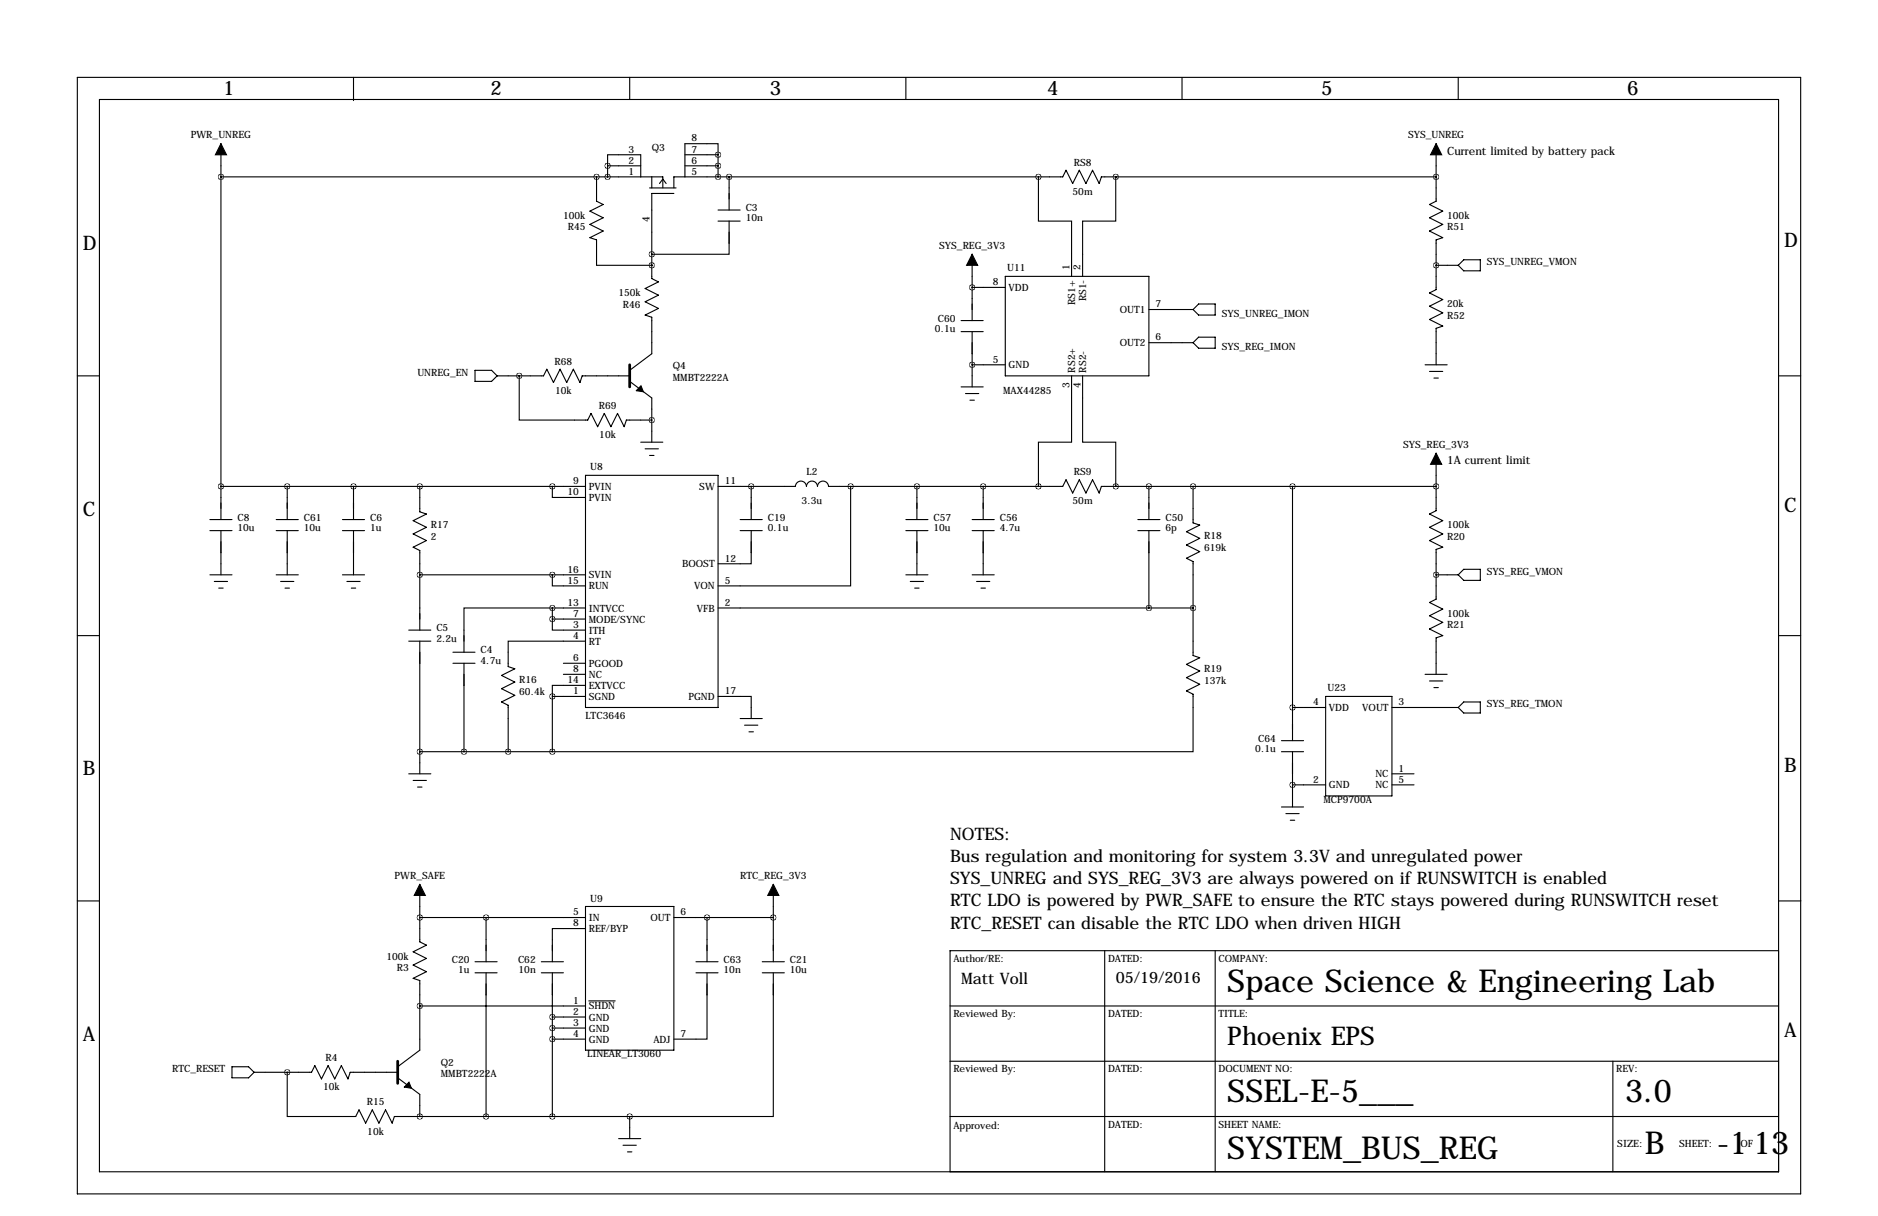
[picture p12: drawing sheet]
<svg xmlns="http://www.w3.org/2000/svg" width="432mm" height="279mm" viewBox="0 0 432 279" stroke-linecap="round" stroke-linejoin="round" font-family="sans-serif">
<g fill="none" stroke="#000" stroke-width=".25">
<path d="M17.8 17.8h396.2v256.5h-396.2zM81.3 17.8v5.3M144.8 17.8v5.1M208.3 17.8v5.1M271.8 17.8v5.1M335.3 17.8v5.1M22.9 22.9h386v246.3h-386zM50.8 33v86.4M139.7 38.1v-2.5h7.6v5M139.7 38.1h7.6M139.7 38.1v2.5M157.5 38.1h7.6"/>
<path d="M157.5 35.6h7.6M165.1 35.6v-2.6h-7.6v7.6M165.1 35.6v5M330.2 33v13.2l-1.5 .8 3 1.5-3 1.5 3 1.6-3 1.5 3 1.5-1.5 .5v11.4l-1.5 .8 3 1.5-3 1.6 3 1.5-3 1.5 3 1.5-1.5 .5v8.4M50.8 40.6h101.6v2.6M137.2 40.6v5.6l1.5 .8-3.1 1.5 3.1 1.5-3.1 1.6 3.1 1.5-3.1 1.5 1.6 .5v5.9h12.7M149.4 43.2h6M149.9 40.6v2.6M151.6 42.2l.8-1.1 .8 1.1M154.9 44.4h-5v19.6l1.5 .8-3.1 1.5 3.1 1.5-3.1 1.5 3.1 1.6-3.1 1.5 1.6 .5v8.4l-5.1 3.8M165.1 48.3h5.1M165.1 50.8h5.1"/>
<path d="M167.6 50.8v7.6h-17.7M167.6 40.6v7.7M223.5 58.4v15.3M238.8 40.6v10.2h7.6v12.7M256.5 40.6h.1M256.5 40.6v10.2h-7.6v12.7M330.2 40.6h-77l-.5 1.6-1.5-3.1-1.5 3.1-1.5-3.1-1.6 3.1-1.5-3.1-.8 1.5h-89.4v2.6M336.5 59.7h3.9v2.5h-3.9l-1.2-1.2zM149.9 61h.1M221 73.7h5.1M221 76.2h5.1M223.5 66h7.6"/>
<path d="M223.5 76.2v12.7M231.1 63.5h33.1v22.9h-33.1zM264.2 78.7h10.1M264.2 71.1h10.1M274.3 71.1l1.3-1.3h3.8v2.6h-3.8zM274.3 78.7l1.3-1.2h3.8v2.5h-3.8zM330.2 61h5.1M17.8 86.4h5.1M109.2 85.1h3.8l1.3 1.3-1.3 1.2h-3.8zM114.3 86.4h10.7l.7-1.6 1.6 3.1 1.5-3.1 1.5 3.1 1.5-3.1 1.5 3.1 .6-1.5h10.9M119.4 86.4v10.1h15.7l.8-1.5 1.5 3 1.5-3 1.6 3 1.5-3 1.5 3 .5-1.5h5.9M144.8 87.6l5.1 3.8v10.2"/>
<path d="M221 88.9h5.1M222 90.4h3M223 91.9h1M223.5 83.8h7.6M246.4 86.4v15.2h-7.6v10.2M248.9 86.4v15.2h7.6v10.2M327.7 83.8h5M328.7 85.3h3M329.7 86.9h1M408.9 86.4h5.1M48.3 119.4h5M50.8 111.8h83.8"/>
<path d="M63.5 119.4h5.1M66 111.8v7.6M78.7 119.4h5.1M81.3 111.8v7.6M96.5 111.8v5.8l1.5 .5-3 1.5 3 1.6-3 1.5 3 1.5-3 1.5 1.5 .8v18.3M127 111.8v2.5h7.6M134.6 109.2h30.5v53.4h-30.5zM147.3 101.6h5.1M148.3 103.1h3.1M149.4 104.6h1M165.1 111.8l17.8-.1a1.27 1.27 0 0 1 1.3-1.2 1.27 1.27 0 0 1 1.2 1.3 1.27 1.27 0 0 1 1.3-1.3 1.27 1.27 0 0 1 1.3 1.3 1.27 1.27 0 0 1 1.2-1.3 1.27 1.27 0 0 1 1.3 1.3h53.8l.8-1.6 1.5 3.1 1.6-3.1 1.5 3.1 1.5-3.1 1.5 3.1 .5-1.5h77M170.2 119.4h5.1"/>
<path d="M172.7 111.8v7.6M195.6 111.8v22.8h-30.5M208.3 119.4h5.1M210.8 111.8v7.6M223.5 119.4h5.1M226.1 111.8v7.6M256.5 111.8h.1M261.6 119.4h5.1M264.2 111.8v7.6M274.3 111.8v8.3l1.5 .6-3 1.5 3 1.5-3 1.5 3 1.5-3 1.6 1.5 .7v21.6l1.5 .5-3 1.6 3 1.5-3 1.5 3 1.5-3 1.6 1.5 .7v13.2h-147.3M297.2 111.8v58.4M330.2 104.1v13.2l-1.5 .8 3 1.5-3 1.6 3 1.5-3 1.5 3 1.5-1.5 .5v11.5l-1.5 .7 3 1.6-3 1.5 3 1.5-3 1.5 3 1.5-1.5 .6v8.3"/>
<path d="M48.3 132.1h5M48.3 121.9h5M49.3 133.6h3M50.3 135.1h1M50.8 121.9v10.2M63.5 132.1h5.1M63.5 121.9h5.1M64.5 133.6h3.1M65.5 135.1h1M66 121.9v10.2M78.7 132.1h5.1M78.7 121.9h5.1"/>
<path d="M79.8 133.6h3M80.8 135.1h1M81.3 121.9v10.2M96.5 132.1h38.1M127 132.1v2.5h7.6M127 139.7h-20.3v10.2M127 139.7h7.6M127 139.7v2.5M165.1 139.7h109.2M170.2 121.9h5.1M172.7 121.9v7.6h-7.6M208.3 132.1h5.1"/>
<path d="M208.3 121.9h5.1M209.3 133.6h3M210.3 135.1h1M210.8 121.9v10.2M223.5 132.1h5.1M223.5 121.9h5.1M224.5 133.6h3.1M225.6 135.1h1M226.1 121.9v10.2M261.6 121.9h5.1M264.2 121.9v17.8M330.2 132.1h5.1"/>
<path d="M336.5 130.8h3.9v2.5h-3.9l-1.2-1.2zM17.8 146h5.1M94 144.8h5.1M94 147.3h5.1M96.5 147.3v30.5M104.1 152.4h5.1M104.1 149.9h5.1M106.7 152.4v20.3M127 142.2v2.6h7.6M127 142.2h7.6M129.5 152.4h5.1M129.5 154.9h5.1"/>
<path d="M134.6 157.5h-7.6v2.5M134.6 147.3h-17.8v5.9l1.6 .5-3.1 1.5 3.1 1.5-3.1 1.5 3.1 1.6-3.1 1.5 1.5 .8v10.6M327.7 154.9h5M328.7 156.5h3M329.7 158h1M408.9 146h5.1M94 177.8h5.1M95 179.3h3M96.5 172.7h30.5M127 160h7.6M127 160v12.7M165.1 160h7.6v5.1"/>
<path d="M170.2 165.1h5.1M171.2 166.6h3M172.2 168.1h1M294.6 170.2h5.1M294.6 172.7h5.1M297.2 162.6h7.6M297.2 172.7v12.7M304.8 160h15.2v22.9h-15.2zM320 162.6h15.3M320 177.8h5.1M336.5 161.3h3.9v2.5h-3.9l-1.2-1.2zM96 180.8h1"/>
<path d="M294.6 185.4h5.1M295.7 186.9h3M296.7 188.5h1M297.2 180.3h7.6M320 180.3h5.1M17.8 207h5.1M96.5 210.8h38.1M96.5 203.2v13.2l1.5 .8-3 1.5 3 1.5-3 1.5 3 1.6-3 1.5 1.5 .5v16l-5.1 3.8M111.8 210.8v10.2M134.6 213.4h-7.6v7.6M134.6 208.3h20.3v33h-20.3zM154.9 210.8h22.9"/>
<path d="M162.6 210.8v10.2M177.8 203.2v17.8M254 218.4v50.8M279.4 218.4v50.8M408.9 207h5.2M408.9 218.4h-190.5v50.8M96.5 231.1h38.1M109.2 221h5.1M109.2 223.5h5.1M111.8 223.5v33M124.5 221h5M124.5 223.5h5"/>
<path d="M127 233.7h7.6M127 236.2h7.6M127 238.8h7.6M127 223.5v33M135.4 230h6M160 221h5.1M160 223.5h5.1M162.6 223.5v15.3h-7.7M175.3 221h5M175.3 223.5h5M177.8 223.5v33h-33M218.4 231.1h190.5"/>
<path d="M53.3 245.1h3.8l1.3 1.3-1.3 1.2h-3.8zM58.4 246.4h13.2l.8-1.5 1.5 3 1.5-3 1.6 3 1.5-3 1.5 3 .5-1.5h10.9M66 246.4v10.1h15.8l.7-1.5 1.6 3.1 1.5-3.1 1.5 3.1 1.5-3.1 1.6 3.1 .5-1.6h54.1M91.4 247.6l5.1 3.9v5M144.8 256.5v5.1M218.4 256.5h190.5M218.4 243.8h190.5M370.8 243.8v25.4M142.2 261.6h5.1M143.3 263.1h3M144.3 264.7h1"/>
</g>
<path d="M144.8 83.8v5.1M91.4 243.8v5.1" fill="none" stroke="#000" stroke-width=".63"/>
<path d="M50.8 33l1.3 2.6h-2.6zM330.2 33l1.3 2.6h-2.6zM223.5 58.4l1.3 2.6h-2.6zM147.4 88.6l.5 1.4-1.6-.2zM330.2 104.1l1.3 2.6h-2.6zM96.5 203.2l1.3 2.5h-2.6zM177.8 203.2l1.3 2.5h-2.6zM94 248.7l.6 1.3-1.6-.2z" fill="#000" stroke="#000" stroke-width=".25"/>
<path d="M111.7 256.5a.05 .05 0 0 0 .1 0 .05 .05 0 0 0-.1 0zM144.7 256.5a.05 .05 0 0 0 .1 0 .05 .05 0 0 0-.1 0zM96.5 256.5a.05 .05 0 0 0 .1 0 .05 .05 0 0 0-.1 0zM66 246.4a.05 .05 0 0 0 .1 0 .05 .05 0 0 0-.1 0zM116.8 172.7a.05 .05 0 0 0 .1 0 .05 .05 0 0 0-.1 0zM106.6 172.7a.05 .05 0 0 0 .1 0 .05 .05 0 0 0-.1 0zM96.5 172.7a.05 .05 0 0 0 .1 0 .05 .05 0 0 0-.1 0zM96.5 132.1a.05 .05 0 0 0 .1 0 .05 .05 0 0 0-.1 0zM274.3 139.7a.05 .05 0 0 0 .1 0 .05 .05 0 0 0-.1 0zM264.1 139.7a.05 .05 0 0 0 .1 0 .05 .05 0 0 0-.1 0zM172.7 111.8a.05 .05 0 0 0 .1 0 .05 .05 0 0 0-.1 0zM195.5 111.8a.05 .05 0 0 0 .1 0 .05 .05 0 0 0-.1 0zM81.2 111.8a.05 .05 0 0 0 .1 0 .05 .05 0 0 0-.1 0zM96.5 111.8a.05 .05 0 0 0 .1 0 .05 .05 0 0 0-.1 0zM210.8 111.8a.05 .05 0 0 0 .1 0 .05 .05 0 0 0-.1 0zM226 111.8a.05 .05 0 0 0 .1 0 .05 .05 0 0 0-.1 0zM223.5 83.8a.05 .05 0 0 0 .1 0 .05 .05 0 0 0-.1 0zM66 111.8a.05 .05 0 0 0 .1 0 .05 .05 0 0 0-.1 0zM223.5 66a.05 .05 0 0 0 .1 0 .05 .05 0 0 0-.1 0zM256.5 40.6a.05 .05 0 0 0 .1 0 .05 .05 0 0 0-.1 0zM238.7 111.8a.05 .05 0 0 0 .1 0 .05 .05 0 0 0-.1 0zM256.5 111.8a.05 .05 0 0 0 .1 0 .05 .05 0 0 0-.1 0zM264.1 111.8a.05 .05 0 0 0 .1 0 .05 .05 0 0 0-.1 0zM274.3 111.8a.05 .05 0 0 0 .1 0 .05 .05 0 0 0-.1 0zM96.5 210.8a.05 .05 0 0 0 .1 0 .05 .05 0 0 0-.1 0zM111.7 210.8a.05 .05 0 0 0 .1 0 .05 .05 0 0 0-.1 0zM96.5 231.1a.05 .05 0 0 0 .1 0 .05 .05 0 0 0-.1 0zM162.5 210.8a.05 .05 0 0 0 .1 0 .05 .05 0 0 0-.1 0zM297.1 180.3a.05 .05 0 0 0 .1 0 .05 .05 0 0 0-.1 0zM238.7 40.6a.05 .05 0 0 0 .1 0 .05 .05 0 0 0-.1 0zM149.8 96.5a.05 .05 0 0 0 .1 0 .05 .05 0 0 0-.1 0zM137.1 40.6a.05 .05 0 0 0 .1 0 .05 .05 0 0 0-.1 0zM167.6 40.6a.05 .05 0 0 0 .1 0 .05 .05 0 0 0-.1 0zM149.8 61a.05 .05 0 0 0 .1 0 .05 .05 0 0 0-.1 0zM119.3 86.4a.05 .05 0 0 0 .1 0 .05 .05 0 0 0-.1 0zM297.1 162.6a.05 .05 0 0 0 .1 0 .05 .05 0 0 0-.1 0zM297.1 111.8a.05 .05 0 0 0 .1 0 .05 .05 0 0 0-.1 0zM149.8 58.4a.05 .05 0 0 0 .1 0 .05 .05 0 0 0-.1 0z" fill="#000" stroke="#000" stroke-width="1.3"/>
<g font-size="7.3">
<text x="282.2" y="227.8">Space Science &amp; Engineering Lab</text>
<text x="282.2" y="253.2">SSEL-E-5___</text>
<text x="373.6" y="253.2">3.0</text>
<text x="282.2" y="266.2">SYSTEM_BUS_REG</text>
<text x="378.2" y="265.2">B</text>
<text x="394.7" y="265.2">-1</text>
<text x="403.1" y="265.2">13</text>
</g>
<text font-size="5.9" x="282.2" y="240.1">Phoenix EPS</text>
<g font-size="4.6">
<text x="51.3" y="21.9">1</text>
<text x="112.8" y="21.9">2</text>
<text x="177" y="21.9">3</text>
<text x="240.8" y="21.9">4</text>
<text x="303.8" y="21.9">5</text>
<text x="374.1" y="21.9">6</text>
<text x="19" y="57.5">D</text>
<text x="410.2" y="56.7">D</text>
<text x="19" y="118.5">C</text>
<text x="410.2" y="117.7">C</text>
<text x="19" y="178.1">B</text>
<text x="410.2" y="177.4">B</text>
<text x="19" y="239.1">A</text>
<text x="410.2" y="238.3">A</text>
</g>
<g font-size="4">
<text x="218.4" y="193">NOTES:</text>
<text x="218.4" y="198.1">Bus regulation and monitoring for system 3.3V and unregulated power</text>
<text x="218.4" y="203.2">SYS_UNREG and SYS_REG_3V3 are always powered on if RUNSWITCH is enabled</text>
<text x="218.4" y="208.3">RTC LDO is powered by PWR_SAFE to ensure the RTC stays powered during RUNSWITCH reset</text>
<text x="218.4" y="213.4">RTC_RESET can disable the RTC LDO when driven HIGH</text>
</g>
<g font-size="3.6">
<text x="221" y="226.1">Matt Voll</text>
<text x="256.5" y="225.8">05/19/2016</text>
</g>
<g font-size="2.6">
<text x="332.7" y="35.6">Current limited by battery pack</text>
<text x="332.7" y="106.7">1A current limit</text>
</g>
<g font-size="2.3">
<text x="43.9" y="31.8">PWR_UNREG</text>
<text x="144.5" y="35.1">3</text>
<text x="149.9" y="34.6">Q3</text>
<text x="159" y="35.1">7</text>
<text x="159" y="32.5">8</text>
<text x="323.7" y="31.8">SYS_UNREG</text>
<text x="144.5" y="40.1">1</text>
<text x="144.5" y="37.6">2</text>
<text x="159" y="40.1">5</text>
<text x="159" y="37.6">6</text>
<text x="246.9" y="38.1">RS8</text>
<text x="246.6" y="44.8">50m</text>
<text x="129.5" y="50.3">100k</text>
<text x="130.5" y="52.9">R45</text>
<text x="149.4" y="51.1" transform="rotate(-90 149.4 51.1)">4</text>
<text x="171.4" y="48.5">C3</text>
<text x="171.4" y="50.9">10n</text>
<text x="332.7" y="52.9">R51</text>
<text x="332.7" y="50.3">100k</text>
<text x="215.9" y="57.2">SYS_REG_3V3</text>
<text x="228.3" y="65.5">8</text>
<text x="231.6" y="62.2">U11</text>
<text x="245.9" y="62" transform="rotate(-90 245.9 62)">1</text>
<text x="248.4" y="62" transform="rotate(-90 248.4 62)">2</text>
<text x="341.9" y="61">SYS_UNREG_VMON</text>
<text x="142.2" y="68.1">150k</text>
<text x="143.2" y="70.7">R46</text>
<text x="231.9" y="66.8">VDD</text>
<text x="247.2" y="70.1" transform="rotate(-90 247.2 70.1)">RS1+</text>
<text x="249.7" y="69.3" transform="rotate(-90 249.7 69.3)">RS1-</text>
<text x="257.5" y="71.9">OUT1</text>
<text x="265.7" y="70.6">7</text>
<text x="332.7" y="70.6">20k</text>
<text x="215" y="76.3">0.1u</text>
<text x="215.6" y="73.9">C60</text>
<text x="280.9" y="72.7">SYS_UNREG_IMON</text>
<text x="332.7" y="73.2">R52</text>
<text x="127.5" y="83.8">R68</text>
<text x="228.3" y="83.3">5</text>
<text x="257.5" y="79.5">OUT2</text>
<text x="265.7" y="78.2">6</text>
<text x="280.9" y="80.4">SYS_REG_IMON</text>
<text x="96" y="86.4">UNREG_EN</text>
<text x="154.7" y="84.8">Q4</text>
<text x="154.7" y="87.5">MMBT2222A</text>
<text x="231.9" y="84.6">GND</text>
<text x="245.9" y="89.2" transform="rotate(-90 245.9 89.2)">3</text>
<text x="247.2" y="85.6" transform="rotate(-90 247.2 85.6)">RS2+</text>
<text x="248.4" y="89.2" transform="rotate(-90 248.4 89.2)">4</text>
<text x="249.7" y="85.6" transform="rotate(-90 249.7 85.6)">RS2-</text>
<text x="127.6" y="90.5">10k</text>
<text x="137.7" y="94">R69</text>
<text x="230.6" y="90.5">MAX44285</text>
<text x="137.8" y="100.7">10k</text>
<text x="135.7" y="107.9">U8</text>
<text x="322.6" y="102.9">SYS_REG_3V3</text>
<text x="130.5" y="113.8">10</text>
<text x="131.8" y="111.3">9</text>
<text x="135.4" y="112.6">PVIN</text>
<text x="160.8" y="112.6">SW</text>
<text x="166.6" y="111.3">11</text>
<text x="185.4" y="109.2">L2</text>
<text x="246.9" y="109.2">RS9</text>
<text x="54.6" y="119.6">C8</text>
<text x="69.8" y="119.6">C61</text>
<text x="85.1" y="119.6">C6</text>
<text x="135.4" y="115.1">PVIN</text>
<text x="176.5" y="119.6">C19</text>
<text x="184.3" y="115.9">3.3u</text>
<text x="214.6" y="119.6">C57</text>
<text x="229.9" y="119.6">C56</text>
<text x="246.6" y="115.9">50m</text>
<text x="268" y="119.6">C50</text>
<text x="54.6" y="122">10u</text>
<text x="69.8" y="122">10u</text>
<text x="85.1" y="122">1u</text>
<text x="99.1" y="121.4">R17</text>
<text x="99.1" y="124">2</text>
<text x="176.5" y="122">0.1u</text>
<text x="214.6" y="122">10u</text>
<text x="229.9" y="122">4.7u</text>
<text x="268" y="122">6p</text>
<text x="276.9" y="124">R18</text>
<text x="332.7" y="124">R20</text>
<text x="332.7" y="121.4">100k</text>
<text x="130.5" y="131.6">16</text>
<text x="156.8" y="130.3">BOOST</text>
<text x="166.6" y="129">12</text>
<text x="276.9" y="126.6">619k</text>
<text x="130.5" y="134.1">15</text>
<text x="135.4" y="135.4">RUN</text>
<text x="135.4" y="132.9">SVIN</text>
<text x="159.6" y="135.4">VON</text>
<text x="166.6" y="134.1">5</text>
<text x="341.9" y="132.1">SYS_REG_VMON</text>
<text x="130.5" y="139.2">13</text>
<text x="131.8" y="141.7">7</text>
<text x="135.4" y="143">MODE/SYNC</text>
<text x="135.4" y="140.5">INTVCC</text>
<text x="160.3" y="140.5">VFB</text>
<text x="166.6" y="139.2">2</text>
<text x="332.7" y="141.7">100k</text>
<text x="100.3" y="145">C5</text>
<text x="100.3" y="147.4">2.2u</text>
<text x="131.8" y="144.3">3</text>
<text x="131.8" y="146.8">4</text>
<text x="135.4" y="145.6">ITH</text>
<text x="135.4" y="148.1">RT</text>
<text x="332.7" y="144.4">R21</text>
<text x="110.5" y="150.1">C4</text>
<text x="110.5" y="152.5">4.7u</text>
<text x="131.8" y="151.9">6</text>
<text x="131.8" y="154.4">8</text>
<text x="135.4" y="153.2">PGOOD</text>
<text x="135.4" y="155.7">NC</text>
<text x="276.9" y="154.4">R19</text>
<text x="119.4" y="157">R16</text>
<text x="119.4" y="159.6">60.4k</text>
<text x="130.5" y="157">14</text>
<text x="131.8" y="159.5">1</text>
<text x="135.4" y="160.8">SGND</text>
<text x="135.4" y="158.3">EXTVCC</text>
<text x="158.3" y="160.8">PGND</text>
<text x="166.6" y="159.5">17</text>
<text x="276.9" y="157.1">137k</text>
<text x="305.2" y="158.8">U23</text>
<text x="134.6" y="165.2">LTC3646</text>
<text x="302" y="162.1">4</text>
<text x="305.6" y="163.4">VDD</text>
<text x="313.2" y="163.4">VOUT</text>
<text x="321.6" y="162.1">3</text>
<text x="341.9" y="162.6">SYS_REG_TMON</text>
<text x="288.6" y="172.8">0.1u</text>
<text x="289.3" y="170.4">C64</text>
<text x="302" y="179.8">2</text>
<text x="316.2" y="178.6">NC</text>
<text x="321.6" y="177.3">1</text>
<text x="321.6" y="179.8">5</text>
<text x="304.3" y="184.5">MCP9700A</text>
<text x="305.6" y="181.1">GND</text>
<text x="316.2" y="181.1">NC</text>
<text x="90.7" y="201.9">PWR_SAFE</text>
<text x="170.2" y="201.9">RTC_REG_3V3</text>
<text x="135.7" y="207.4">U9</text>
<text x="131.8" y="210.3">5</text>
<text x="131.8" y="212.9">8</text>
<text x="135.4" y="211.6">IN</text>
<text x="135.4" y="214.2">REF/BYP</text>
<text x="149.6" y="211.6">OUT</text>
<text x="156.5" y="210.3">6</text>
<text x="88.8" y="220.5">100k</text>
<text x="103.9" y="221.2">C20</text>
<text x="119.1" y="221.2">C62</text>
<text x="166.4" y="221.2">C63</text>
<text x="181.6" y="221.2">C21</text>
<text x="219.2" y="221">Author/RE:</text>
<text x="254.8" y="221">DATED:</text>
<text x="280.2" y="221">COMPANY:</text>
<text x="91.2" y="223.1">R3</text>
<text x="105.3" y="223.6">1u</text>
<text x="119.2" y="223.6">10n</text>
<text x="166.4" y="223.6">10n</text>
<text x="181.6" y="223.6">10u</text>
<text x="131.8" y="230.6">1</text>
<text x="131.8" y="233.2">2</text>
<text x="135.4" y="231.9">SHDN</text>
<text x="219.2" y="233.7">Reviewed By:</text>
<text x="254.8" y="233.7">DATED:</text>
<text x="280.2" y="233.7">TITLE:</text>
<text x="131.8" y="235.7">3</text>
<text x="131.8" y="238.3">4</text>
<text x="135.4" y="234.5">GND</text>
<text x="135.4" y="237">GND</text>
<text x="135.4" y="239.6">GND</text>
<text x="150.2" y="239.6">ADJ</text>
<text x="156.5" y="238.3">7</text>
<text x="74.8" y="243.8">R4</text>
<text x="101.3" y="244.9">Q2</text>
<text x="135" y="242.9">LINEAR_LT3060</text>
<text x="39.6" y="246.4">RTC_RESET</text>
<text x="74.3" y="250.5">10k</text>
<text x="101.3" y="247.5">MMBT2222A</text>
<text x="219.2" y="246.4">Reviewed By:</text>
<text x="254.8" y="246.4">DATED:</text>
<text x="280.2" y="246.4">DOCUMENT NO:</text>
<text x="371.6" y="246.4">REV:</text>
<text x="84.3" y="254">R15</text>
<text x="84.4" y="260.7">10k</text>
<text x="219.2" y="259.3">Approved:</text>
<text x="254.8" y="259.1">DATED:</text>
<text x="280.2" y="259.1">SHEET NAME:</text>
<text x="371.9" y="263.7">SIZE:</text>
<text x="386.1" y="263.7">SHEET:</text>
<text x="400.2" y="263.7">OF</text>
</g>
</svg>
